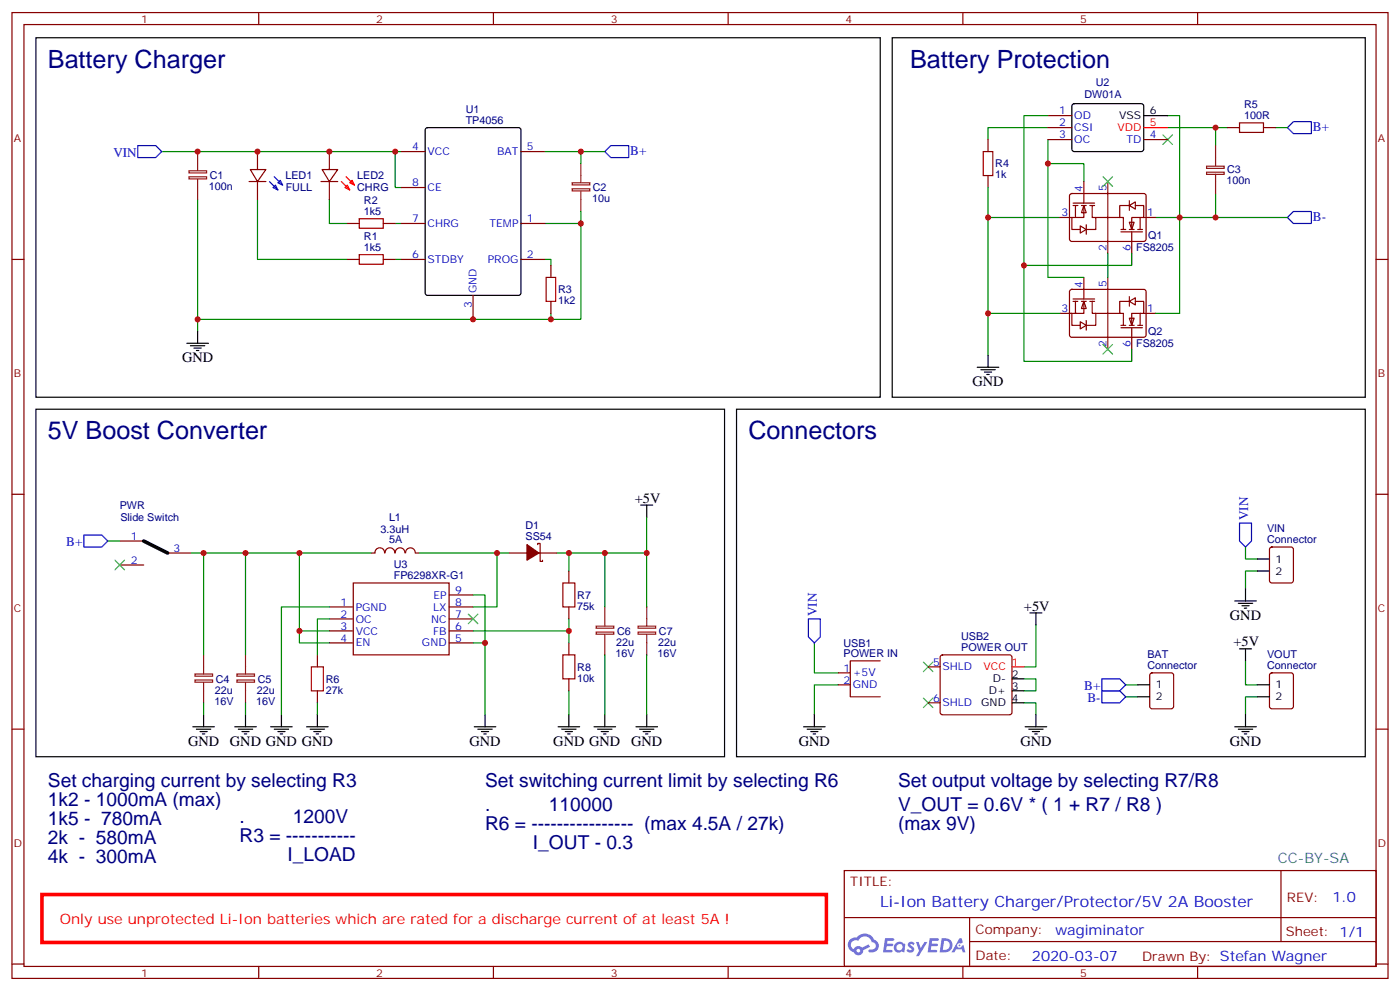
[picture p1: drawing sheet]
<svg xmlns="http://www.w3.org/2000/svg" width="412mm" height="292mm" viewBox="0 0 412 292" stroke-linecap="round" stroke-linejoin="round" font-family="sans-serif">
<g fill="none" stroke="#870000" stroke-width=".35">
<path d="M3.5 3.7h405.4v284.3h-405.4zM7.1 7.2h398.2v277.3h-398.2zM76.2 3.7v3.5M145.3 3.7v3.5M214.5 3.7v3.5M283.6 3.7v3.5M352.8 3.7v3.5M3.5 76.4h3.6M405.3 76.4h3.6M3.5 145.5h3.6M405.3 145.5h3.6M3.5 214.7h3.6"/>
<path d="M405.3 214.7h3.6M248.7 256.3h156.6v28.2h-156.6zM377.3 256.3v20.9M248.7 270.1h156.5M285.6 277.2h119.6M285.6 270.1v14.2M3.5 283.8h3.6M76.2 284.5v3.5M145.3 284.5v3.5M214.5 284.5v3.5M283.6 284.5v3.5M352.8 284.5v3.5"/>
<path d="M405.3 283.8h3.6"/>
</g>
<g fill="#5487ff">
<path d="M267.7 277.5a1.22 1.22 0 0 1 1.7 .2l-.4 .6a.47 .47 0 0 0-.3-.4 .47 .47 0 0 0-.5 .2l.1 .2a1.14 1.14 0 0 1 .8 1.8 1.14 1.14 0 0 1-1.9 0l-.2-.2 .5-.6 .7 .5a.29 .29 0 0 0 .3-.3 .29 .29 0 0 0-.2-.3 1.04 1.04 0 0 1-.6-1.7z"/>
<path d="M260.7 276.2h2.4l.3 .2-.2 .5-1.8 .1-.1 .8h1.5l.3 .4-.3 .4h-1.6l-.2 1.1h1.7l.2 .3-.2 .3-2.6 .1z"/>
<path d="M273.8 276.2h2.4l.3 .2-.1 .5-1.8 .1-.2 .8h1.6l.3 .4-.4 .4-1.6-.1-.1 1.1 1.7 .1 .2 .3-.2 .3-2.6 .1z"/>
<path d="M282.6 276.2h.7l.3 1.3-.6 .3a.69 .69 0 0 0-1 .3 .69 .69 0 0 0 .4 .9 .69 .69 0 0 0 .9-.6l.5-.2 .6 2.2h-.8l-.2-.9h-1.8l-.5 .9h-.8z"/>
<path d="M269.8 277.3h.8l.6 1.8 1.1-1.8h.9l-2.6 4.2h-.8l.9-1.5z"/>
<path d="M277.4 276.2l-.6 4.2h1.3a2.11 2.11 0 0 0 2.5-2.1 2.11 2.11 0 0 0-2.5-2.1zM278.1 277a1.39 1.39 0 0 1 1.7 1.4 1.39 1.39 0 0 1-1.8 1.2h-.3z"/>
<path d="M263.7 277.8a1.54 1.54 0 0 0-.1 2.2 1.54 1.54 0 0 0 2.2 .1l.6 .3 .3-2.3-.2-.3h-.4a1.49 1.49 0 0 0-2.4 0zM264 278.8a.94 .94 0 0 1 1.8 0 .94 .94 0 0 1-1.8 0z"/>
<path d="M250.4 276.6a2.18 2.18 0 0 0 1.1 3.7 1.44 1.44 0 0 0 1.6 .9 1.44 1.44 0 0 0 1.2-1.4l2-1.1-.5-.7-1.9 1a1.47 1.47 0 0 0-2.4 .4 1.39 1.39 0 0 1-.7-1.9 1.39 1.39 0 0 1 2-.5 2.12 2.12 0 0 1 2.2-1.3 2.12 2.12 0 0 1 1.9 1.7 1.14 1.14 0 0 1 1.1 1.4 1.14 1.14 0 0 1-1.7 .7 .43 .43 0 0 0-.5 .4 .43 .43 0 0 0 .4 .5 1.98 1.98 0 0 0 2.5-1.2 1.98 1.98 0 0 0-1.2-2.6 3.1 3.1 0 0 0-5.3-.6l-.9 .1zM252.3 279.9a.55 .55 0 0 1 1.1 0 .55 .55 0 0 1-1.1 0z"/>
<circle cx="282.6" cy="278.3" r=".26"/>
</g>
<g fill="none" stroke="#008700" stroke-width=".35">
<path d="M308.7 37.6h-17.7v3.5M344 34h3.5v30h10.6M344 37.6h17.6M358.1 37.6v5.3M375.7 37.6h3.5M47.6 44.6h70.6M58.2 58.7v38.8M75.8 58.7v17.7h26.5M97 58.7v7.1h5.3M116.4 44.6v10.6h1.8M160.5 44.6h17.7M171.1 44.6v3.6"/>
<path d="M308.7 41.1v7.1h10.6v5.2M358.1 57v7h21.1M116.4 76.4h1.8M116.4 65.8h1.8M160.5 65.8h10.6v28.2h-112.9M160.5 76.4h1.8v1.7M171.1 62.3v3.5M312.2 64h-21.2v40.6M340.4 64h7.1M162.3 92.3v1.7M31.7 159.3h3.6M190.5 152.2v10.6h-26.5"/>
<path d="M56.4 162.8h53M60 162.8v30M72.3 162.8v30M88.2 162.8v26.5h8.8M97 178.7h-14.1v31.7M123.5 162.8h22.9v15.9h-7.1M139.3 175.2h3.6v35.2M146.4 162.8h3.5M167.6 162.8v5.3M178.2 162.8v15.9M190.5 162.8v15.9M366.9 161v3.6h3.5"/>
<path d="M370.4 168.1h-3.5v5.3M88.2 185.7h8.8M97 182.2h-3.5v10.6M139.3 189.3h3.6M139.3 185.7h28.3M167.6 182.2v7.1M178.2 192.8v17.6M190.5 192.8v17.6M239.9 189.3v8.8h7M301.6 199.8h3.6v3.6h-3.6M305.2 184v12.3h-3.6M366.9 194.6v7h3.5"/>
<path d="M60 206.9v3.5M72.3 206.9v3.5M93.5 206.9v3.5M167.6 203.4v7M246.9 201.6h-7v8.8M301.6 206.9h3.6v3.5M331.6 205.1h3.5M331.6 201.6h3.5M370.4 205.1h-3.5v5.3"/>
</g>
<g fill="none" stroke="#870000" stroke-width=".35">
<path d="M308.7 37.6h7M308.7 34h7M361.6 37.6h3.5M372.2 37.6h3.5M73.4 53.4h4.9M73.7 49.9h4.6l-2.5 3.5zM75.8 44.6v5.3M75.8 53.4v5.3M94.5 53.4h5M94.9 49.9h4.6l-2.5 3.5zM97 44.6v5.3M97 53.4v5.3"/>
<path d="M118.2 44.6h7M118.2 55.2h7M153.5 44.6h7M291 41.1v3.5M291 51.7v3.5M308.7 41.1h7M336.9 41.1h7.1M102.3 65.8h3.5M102.3 76.4h3.5M112.9 65.8h3.5M112.9 76.4h3.5M118.2 65.8h7"/>
<path d="M118.2 76.4h7M153.5 65.8h7M153.5 76.4h7M162.3 78.1v3.6M139.3 87v7M162.3 88.7v3.6M35.3 159.3h7M35.3 166.3h7M49.4 162.8h7M97 178.7h7.1M104.1 171.6h28.2v21.2h-28.2zM109.4 162.8h1"/>
<path d="M110.5 162.8a1.41 1.41 0 0 1 1.4-1.5 1.41 1.41 0 0 1 1.4 1.5M113.5 162.8a1.41 1.41 0 0 1 1.4-1.5 1.41 1.41 0 0 1 1.4 1.5M116.4 162.8a1.41 1.41 0 0 1 1.4-1.5 1.41 1.41 0 0 1 1.4 1.5M119.5 162.8a1.41 1.41 0 0 1 1.4-1.5 1.41 1.41 0 0 1 1.4 1.5M122.4 162.8h1.1M132.3 178.7h7M132.3 175.2h7M149.9 162.8h5.3M158.4 160.3v-.3h.7v5.3h.7v-.4M158.7 162.8h5.3M167.6 168.1v3.5M167.6 178.7v3.5"/>
<path d="M374.2 161.2l.4-.2h5.7l.6 .5 .1 9.4-.5 .7h-5.9l-.6-.4-.1-9.5zM93.5 192.8v3.5M97 182.2h7.1M97 185.7h7.1M97 189.3h7.1M132.3 182.2h7M132.3 185.7h7M132.3 189.3h7M167.6 189.3v3.5M167.6 199.8v3.6M246.9 198.1h3.6M259.3 194.6h-8.8v10.5h8.8"/>
<path d="M273.4 196.3h3.5M277.2 193l.4-.2h19.8l.5 .2 .2 .5v16.2l-.2 .5-.5 .2h-19.8l-.5-.2-.2-.5v-16.2zM338.9 198.3l.5-.2h5.6l.7 .4v9.5l-.4 .6-5.9 .1-.7-.5v-9.4zM374.2 198.3l.4-.2h5.7l.6 .4 .1 9.5-.5 .6-5.9 .1-.6-.5-.1-9.4zM93.5 203.4v3.5M246.9 201.6h3.6M273.4 206.9h3.5"/>
</g>
<path d="M342.5 39.7l2.9 2.8M345.4 39.7l-2.9 2.8M33.9 164.9l2.8 2.8M36.7 164.9l-2.8 2.8M137.9 180.8l2.9 2.8M140.8 180.8l-2.9 2.8M272 194.9l2.8 2.8M274.8 194.9l-2.8 2.8M272 205.5l2.8 2.8M274.8 205.5l-2.8 2.8" fill="none" stroke="#3c3" stroke-width=".35"/>
<g fill="none" stroke="#000" stroke-width=".35">
<path d="M10.6 11.1h248.7v105.8h-248.7zM262.8 11.1h139.4v105.8h-139.4zM125.5 37.8l.4-.2h26.9l.6 .4 .1 48.3-.5 .6-27.1 .1-.6-.5-.1-48.2zM316 30.7l.4-.2 20.1 .1 .4 .6-.1 13-.6 .4h-20l-.5-.7v-12.7zM336.9 34h7.1M58.2 97.5v3.6M55 101.1h6.4M56.1 101.8h4.2M57.1 102.5h2.2M57.9 103.2h.7M287.9 108.1h6.3M288.9 108.8h4.3"/>
<path d="M290 109.5h2.1M290.7 110.2h.7M291 104.6v3.5M10.6 120.5h202.8v102.3h-202.8zM217 120.5h185.2v102.3h-185.2zM188.7 148.7h3.6M190.5 148.7v3.5M363.7 176.9h6.4M364.8 177.6h4.2M365.8 178.3h2.1M366.5 179h.7M366.9 173.4v3.5"/>
<path d="M370.4 164.6h3.5M370.4 168.1h3.5M298.1 199.8h3.5M303.4 180.4h3.5M305.2 180.4v3.6M365.1 191h3.6M366.9 191v3.6M56.8 214h6.3M57.9 214.7h4.2M58.9 215.4h2.1M59.6 216.1h.7M60 210.4v3.6"/>
<path d="M69.1 214h6.4M70.2 214.7h4.2M71.3 215.4h2.1M72 216.1h.7M72.3 210.4v3.6M79.7 214h6.4M80.8 214.7h4.2M81.8 215.4h2.2M82.5 216.1h.8M82.9 210.4v3.6M90.3 214h6.4M91.4 214.7h4.2"/>
<path d="M92.4 215.4h2.1M93.1 216.1h.7M93.5 210.4v3.6M139.7 214h6.3M140.8 214.7h4.2M141.8 215.4h2.1M142.5 216.1h.7M142.9 210.4v3.6M164.4 214h6.3M165.5 214.7h4.2M166.5 215.4h2.1M167.2 216.1h.7"/>
<path d="M167.6 210.4v3.6M175 214h6.3M176 214.7h4.3M177.1 215.4h2.1M177.8 216.1h.7M178.2 210.4v3.6M187.3 214h6.4M188.4 214.7h4.2M189.4 215.4h2.2M190.1 216.1h.8M190.5 210.4v3.6M236.7 214h6.4"/>
<path d="M237.8 214.7h4.2M238.8 215.4h2.1M239.5 216.1h.7M239.9 210.4v3.6M298.1 203.4h3.5M298.1 206.9h3.5M302 214h6.3M303 214.7h4.3M304.1 215.4h2.1M304.8 216.1h.7M305.2 210.4v3.6M335.1 201.6h3.6"/>
<path d="M335.1 205.1h3.6M363.7 214h6.4M364.8 214.7h4.2M365.8 215.4h2.1M366.5 216.1h.7M366.9 210.4v3.6M370.4 201.6h3.5M370.4 205.1h3.5"/>
</g>
<path d="M336.9 37.6h7.1M100.5 53.4l2.5 2.5M102 52l2.4 2.5M102.3 54.5l.7 1.4-1.4-.7zM103 53.8l.7-.7 .7 1.4zM298.1 196.3h3.5" fill="none" stroke="#f00" stroke-width=".35"/>
<g fill="none" stroke="#00f" stroke-width=".35">
<path d="M379.2 37.6l1.8-1.8h5.3v3.5h-5.3zM40.6 42.9h5.3l1.7 1.7-1.7 1.8h-5.3zM79.4 53.4l2.4 2.5M80.8 52l2.5 2.5M81.1 54.5l.7 1.4-1.4-.7zM81.8 53.8l.7-.7 .8 1.4zM178.2 44.6l1.7-1.7h5.3v3.5h-5.3zM381 62.3h5.3v3.5h-5.3l-1.8-1.8zM24.7 157.5h5.3l1.7 1.8-1.7 1.7h-5.3zM365.1 154h3.6v5.3l-1.8 1.7-1.8-1.7zM238.1 182.2h3.6v5.3l-1.8 1.8-1.8-1.8zM324.6 199.8h5.2l1.8 1.8-1.8 1.8h-5.2z"/>
<path d="M324.6 203.4h5.2l1.8 1.7-1.8 1.8h-5.2z"/>
</g>
<g fill="none" stroke="#8c2424" stroke-width=".35">
<path d="M55.7 52h5.2v.7h-5.2zM55.7 50.3h5.2v.6h-5.2zM58.2 44.6v5.7M58.2 52.7v6M168.6 55.6h5.1v.6h-5.1zM168.6 53.8h5.1v.6h-5.1zM171.1 48.2v5.6M171.1 56.3v6M355.4 48.9h5.2v.7h-5.2zM355.4 50.7h5.2v.6h-5.2zM358.1 42.9v6M358.1 51.3v5.7"/>
<path d="M178.2 178.7v5.6M190.5 178.7v5.6M57.4 198.4h5.2v.7h-5.2zM60 192.8v5.6M69.8 198.4h5.2v.7h-5.2zM72.3 192.8v5.6M175.6 186.1h5.2v.6h-5.2zM175.6 184.3h5.2v.7h-5.2zM178.2 186.8v6M188 186.1h5.1v.6h-5.1zM188 184.3h5.1v.7h-5.1zM190.5 186.8v6"/>
<path d="M57.4 200.2h5.2v.6h-5.2zM60 200.9v6M69.8 200.2h5.2v.6h-5.2zM72.3 200.9v6"/>
</g>
<path d="M365.1 36.2h7.1v2.8h-7.1zM289.6 44.6h2.9v7.1h-2.9zM105.8 64.4h7.1v2.8h-7.1zM105.8 75h7.1v2.8h-7.1zM160.9 81.7h2.8v7h-2.8zM165.8 171.6h3.5v7.1h-3.5zM91.7 196.3h3.5v7.1h-3.5zM165.8 192.8h3.5v7h-3.5z" fill="none" stroke="#a10000" stroke-width=".35"/>
<path d="M42.3 159.3l7.1 3.5" fill="none" stroke="#000" stroke-width="1.1"/>
<path d="M155.2 160.3l3.5 2.5-3.5 2.1z" fill="#870000" stroke="#870000" stroke-width=".35"/>
<g fill="#fff" stroke="#870000" stroke-width=".35">
<path d="M332.7 65.4h1.4l-.7 2.2z"/>
<path d="M332.7 60.5l1.7-1.1v2.2z"/>
</g>
<path d="M332.7 59.1v2.8M326.3 71.1v3.5M330.2 68.3h6.3M330.2 67.6h1.4M332.7 60.5h-2.9v3.5h1.1v3.6M332.7 67.6h1.4M333.4 68.3v6.3M334.4 60.5h2.5v3.5h-3.5v3.6M335.1 67.6h1.4M335.8 64v3.6M336.9 64h3.5" fill="none" stroke="#870000" stroke-width=".35"/>
<g fill="#fff" stroke="#870000" stroke-width=".35">
<path d="M319.3 60.5l.7 2.1h-1.4z"/>
<path d="M318.2 66.5l1.8 1.1-1.8 1z"/>
</g>
<g fill="none" stroke="#870000" stroke-width=".35">
<path d="M315.3 57.2l.4-.2h21.5l.4 .7-.1 13-.6 .4-21.4-.1-.5-.6v-12.7zM316.1 59.8h6.3M319.3 53.4v6.4M326.3 53.4v17.7M312.2 64h3.5M316.1 60.5h1.4M316.8 60.5v3.5M318.6 60.5h1.4M319.3 60.5v3.5h-3.6v3.6h2.5M320 66.1v2.9M321 60.5h1.4M321.7 60.5v3.5h1.1v3.6h-2.8"/>
<path d="M322.8 64h7"/>
</g>
<g fill="#fff" stroke="#870000" stroke-width=".35">
<path d="M332.7 93.7h1.4l-.7 2.1z"/>
<path d="M332.7 88.7l1.7-1v2.1z"/>
</g>
<path d="M326.3 99.3v3.5M330.2 96.5h6.3M330.2 95.8h1.4M332.7 88.7h-2.9v3.6h1.1v3.5M332.7 87.3v2.8M332.7 95.8h1.4M333.4 96.5v6.3M334.4 88.7h2.5v3.6h-3.5v3.5M335.1 95.8h1.4M335.8 92.3v3.5M336.9 92.3h3.5" fill="none" stroke="#870000" stroke-width=".35"/>
<g fill="#fff" stroke="#870000" stroke-width=".35">
<path d="M319.3 88.7l.7 2.1h-1.4z"/>
<path d="M318.2 94.7l1.8 1.1-1.8 1z"/>
</g>
<g fill="none" stroke="#870000" stroke-width=".35">
<path d="M312.2 92.3h3.5M315.3 85.4l.4-.2 21.5 .1 .4 .6-.1 13-.6 .4-21.4-.1-.5-.6v-12.7zM316.1 88h6.3M316.1 88.7h1.4M316.8 88.7v3.6M318.6 88.7h1.4M319.3 88.7v3.6h-3.6v3.5h2.5M319.3 81.7v6.3M320 94.4v2.8M321 88.7h1.4M321.7 88.7v3.6h1.1v3.5h-2.8M322.8 92.3h7"/>
<path d="M326.3 81.7v17.6"/>
</g>
<path d="M308.7 34h-7.1v44.1h31.8v-3.5M291 55.2v8.8M308.7 48.2v33.5h10.6M301.6 78.1v28.3h31.8v-3.6M326.3 74.6v7.1M347.5 64v28.3h-7.1M291 92.3h21.2" fill="none" stroke="#008700" stroke-width=".35"/>
<path d="M324.9 52l2.8 2.9M327.7 52l-2.8 2.9M324.9 101.4l2.8 2.8M327.7 101.4l-2.8 2.8" fill="none" stroke="#3c3" stroke-width=".35"/>
<path d="M12.3 263.3h231.1v14.2h-231.1z" fill="none" stroke="#f00" stroke-width="1.1"/>
<g fill="#c00">
<circle cx="97" cy="44.6" r=".88"/>
<circle cx="75.8" cy="44.6" r=".88"/>
<circle cx="58.2" cy="94" r=".88"/>
<circle cx="58.2" cy="44.6" r=".88"/>
<circle cx="291" cy="92.3" r=".88"/>
<circle cx="358.1" cy="64" r=".88"/>
<circle cx="291" cy="64" r=".88"/>
<circle cx="308.7" cy="48.2" r=".88"/>
<circle cx="347.5" cy="64" r=".88"/>
<circle cx="88.2" cy="162.8" r=".88"/>
<circle cx="167.6" cy="185.7" r=".88"/>
<circle cx="178.2" cy="162.8" r=".88"/>
<circle cx="167.6" cy="162.8" r=".88"/>
<circle cx="142.9" cy="189.3" r=".88"/>
<circle cx="72.3" cy="162.8" r=".88"/>
<circle cx="171.1" cy="65.8" r=".88"/>
<circle cx="358.1" cy="37.6" r=".88"/>
<circle cx="116.4" cy="44.6" r=".88"/>
<circle cx="162.3" cy="94" r=".88"/>
<circle cx="139.3" cy="94" r=".88"/>
<circle cx="171.1" cy="44.6" r=".88"/>
<circle cx="60" cy="162.8" r=".88"/>
<circle cx="146.4" cy="162.8" r=".88"/>
<circle cx="190.5" cy="162.8" r=".88"/>
<circle cx="88.2" cy="185.7" r=".88"/>
<circle cx="301.6" cy="78.1" r=".88"/>
</g>
<g font-size="7.4" fill="#000080">
<text x="14.1" y="19.9">Battery Charger</text>
<text x="268.1" y="19.9">Battery Protection</text>
<text x="14.1" y="129.3">5V Boost Converter</text>
<text x="220.5" y="129.3">Connectors</text>
</g>
<g font-size="5.6" fill="#000080">
<text x="14.1" y="231.6">Set charging current by selecting R3</text>
<text x="142.9" y="231.6">Set switching current limit by selecting R6</text>
<text x="264.6" y="231.6">Set output voltage by selecting R7/R8</text>
<text x="14.1" y="237.2">1k2 - 1000mA (max)</text>
<text x="142.9" y="238.7">.</text>
<text x="161.7" y="238.7">110000</text>
<text x="264.6" y="238.7">V_OUT = 0.6V * ( 1 + R7 / R8 )</text>
<text x="14.1" y="242.9">1k5 - 780mA</text>
<text x="70.6" y="242.2">.</text>
<text x="86.2" y="242.2">1200V</text>
<text x="142.9" y="244.3">R6 = ---------------- (max 4.5A / 27k)</text>
<text x="264.6" y="244.3">(max 9V)</text>
<text x="14.1" y="248.5">2k - 580mA</text>
<text x="70.6" y="247.8">R3 = -----------</text>
<text x="157" y="249.9">I_OUT - 0.3</text>
<text x="14.1" y="254.2">4k - 300mA</text>
<text x="84.7" y="253.5">I_LOAD</text>
</g>
<text font-size="4.6" fill="#00f" x="259.3" y="266.9">Li-Ion Battery Charger/Protector/5V 2A Booster</text>
<g font-size="4.2">
<text x="53.6" y="106.7">GND</text>
<text x="286.5" y="113.8">GND</text>
<text x="187" y="148">+5V</text>
<text x="301.6" y="179.7">+5V</text>
<text x="362.3" y="182.6">GND</text>
<text x="363.4" y="190.3">+5V</text>
<text x="55.4" y="219.6">GND</text>
<text x="67.7" y="219.6">GND GND GND</text>
<text x="138.3" y="219.6">GND</text>
<text x="163" y="219.6">GND GND</text>
<text x="185.9" y="219.6">GND</text>
<text x="235.3" y="219.6">GND</text>
<text x="300.6" y="219.6">GND</text>
<text x="362.3" y="219.6">GND</text>
</g>
<text font-size="4.2" fill="#0099b0" x="376.4" y="254.2">CC-BY-SA</text>
<g font-size="4.2" fill="#00f">
<text x="392.5" y="265.6">1.0</text>
<text x="310.9" y="275.1">wagiminator</text>
<text x="304" y="282.9">2020-03-07</text>
</g>
<text font-size="4.2" fill="#f00" x="17.6" y="272.2">Only use unprotected Li-Ion batteries which are rated for a discharge current of at least 5A !</text>
<g font-size="3.9" fill="#00f">
<text x="386.7" y="38.5">B+</text>
<text x="33.4" y="46.3">VIN</text>
<text x="185.7" y="45.5">B+</text>
<text x="386.7" y="64.9">B-</text>
<text x="367.6" y="153.2" transform="rotate(-90 367.6 153.2)">VIN</text>
<text x="19.5" y="160.8">B+</text>
<text x="240.6" y="181.4" transform="rotate(-90 240.6 181.4)">VIN</text>
<text x="319.4" y="203.2">B+</text>
<text x="320.3" y="206.7">B-</text>
</g>
<g font-size="3.9" fill="#800">
<text x="250.5" y="260.9">TITLE:</text>
<text x="379.1" y="265.6">REV:</text>
<text x="287.4" y="275.1">Company:</text>
<text x="378.7" y="275.7">Sheet: 1/1</text>
<text x="287.4" y="282.8">Date:</text>
<text x="336.4" y="282.8">Drawn By: Stefan Wagner</text>
</g>
<g font-size="3.2" fill="#800">
<text x="41.6" y="6.7">1</text>
<text x="110.8" y="6.7">2</text>
<text x="179.9" y="6.7">3</text>
<text x="249.1" y="6.7">4</text>
<text x="318.2" y="6.7">5</text>
<text x="4.1" y="41.8">A</text>
<text x="405.9" y="41.8">A</text>
<text x="4.1" y="110.9">B</text>
<text x="405.9" y="110.9">B</text>
<text x="4.1" y="180.1">C</text>
<text x="405.9" y="180.1">C</text>
<text x="4.1" y="249.2">D</text>
<text x="405.9" y="249.2">D</text>
<text x="41.6" y="287.5">1</text>
<text x="110.8" y="287.5">2</text>
<text x="179.9" y="287.5">3</text>
<text x="249.1" y="287.5">4</text>
<text x="318.2" y="287.5">5</text>
</g>
<g font-size="3.2" fill="#000080">
<text x="319.5" y="28.8">DW01A</text>
<text x="322.8" y="25.2">U2</text>
<text x="137.2" y="33.3">U1</text>
<text x="366.5" y="35.1">100R</text>
<text x="366.5" y="31.9">R5</text>
<text x="137.2" y="36.5">TP4056</text>
<text x="61.8" y="52.8">C1</text>
<text x="84.1" y="52.8">LED1</text>
<text x="105.2" y="52.8">LED2</text>
<text x="293.2" y="52.5">1k</text>
<text x="293.2" y="49.3">R4</text>
<text x="361.5" y="51.1">C3</text>
<text x="61.6" y="56">100n</text>
<text x="84.2" y="56.3">FULL</text>
<text x="105.2" y="56.3">CHRG</text>
<text x="174.4" y="59.5">10u</text>
<text x="174.6" y="56.4">C2</text>
<text x="361.3" y="54.2">100n</text>
<text x="107.2" y="63.3">1k5</text>
<text x="107.2" y="60.1">R2</text>
<text x="107.2" y="70.7">R1</text>
<text x="338.2" y="70.4">Q1</text>
<text x="107.2" y="73.9">1k5</text>
<text x="334.7" y="74">FS8205</text>
<text x="164.4" y="89.5">1k2</text>
<text x="164.4" y="86.3">R3</text>
<text x="338.2" y="98.7">Q2</text>
<text x="334.7" y="102.2">FS8205</text>
<text x="35.3" y="149.9">PWR</text>
<text x="35.5" y="153.5">Slide Switch</text>
<text x="114.6" y="153.4">L1</text>
<text x="154.8" y="155.7">D1</text>
<text x="112.1" y="156.9">3.3uH</text>
<text x="114.7" y="160">5A</text>
<text x="154.8" y="158.9">SS54</text>
<text x="373.2" y="160">Connector</text>
<text x="373.3" y="156.8">VIN</text>
<text x="116" y="167.2">U3</text>
<text x="116" y="170.4">FP6298XR-G1</text>
<text x="170" y="179.5">75k</text>
<text x="170" y="176.3">R7</text>
<text x="181.5" y="190.1">22u</text>
<text x="181.8" y="186.9">C6</text>
<text x="193.8" y="190.1">22u</text>
<text x="194.1" y="186.9">C7</text>
<text x="248.5" y="190.4">USB1</text>
<text x="283.1" y="191.7">POWER OUT</text>
<text x="283.1" y="188.5">USB2</text>
<text x="170" y="197.5">R8</text>
<text x="181.3" y="193.5">16V</text>
<text x="193.7" y="193.5">16V</text>
<text x="248.5" y="193.5">POWER IN</text>
<text x="338" y="197">Connector</text>
<text x="338" y="193.9">BAT</text>
<text x="373.2" y="197">Connector</text>
<text x="373.3" y="193.8">VOUT</text>
<text x="63.6" y="201">C4</text>
<text x="75.9" y="201">C5</text>
<text x="96" y="201">R6</text>
<text x="170" y="200.7">10k</text>
<text x="63.1" y="207.6">16V</text>
<text x="63.3" y="204.2">22u</text>
<text x="75.5" y="207.6">16V</text>
<text x="75.7" y="204.2">22u</text>
<text x="96" y="204.2">27k</text>
</g>
<g font-size="3.2" fill="#00f">
<text x="312" y="33.7">1</text>
<text x="316.4" y="35.1">OD</text>
<text x="312" y="37.2">2</text>
<text x="312" y="40.7">3</text>
<text x="316.4" y="38.6">CSI</text>
<text x="338.7" y="40.7">4</text>
<text x="121.5" y="44.3">4</text>
<text x="125.9" y="45.7">VCC</text>
<text x="146.5" y="45.7">BAT</text>
<text x="155.2" y="44.3">5</text>
<text x="316.4" y="42.2">OC</text>
<text x="331.8" y="42.2">TD</text>
<text x="121.5" y="54.9">8</text>
<text x="125.9" y="56.3">CE</text>
<text x="318.9" y="56.6" transform="rotate(-90 318.9 56.6)">4</text>
<text x="326" y="56.3" transform="rotate(-90 326 56.3)">5</text>
<text x="121.5" y="65.4">7</text>
<text x="155.2" y="65.4">1</text>
<text x="312.7" y="63.7">3</text>
<text x="338" y="63.7">1</text>
<text x="125.9" y="66.9">CHRG</text>
<text x="144.2" y="66.9">TEMP</text>
<text x="121.5" y="76">6</text>
<text x="125.9" y="77.4">STDBY</text>
<text x="143.7" y="77.4">PROG</text>
<text x="155.2" y="76">2</text>
<text x="326" y="73.8" transform="rotate(-90 326 73.8)">2</text>
<text x="333" y="73.8" transform="rotate(-90 333 73.8)">6</text>
<text x="140.4" y="86.3" transform="rotate(-90 140.4 86.3)">GND</text>
<text x="318.9" y="84.8" transform="rotate(-90 318.9 84.8)">4</text>
<text x="326" y="84.5" transform="rotate(-90 326 84.5)">5</text>
<text x="139" y="90.7" transform="rotate(-90 139 90.7)">3</text>
<text x="312.7" y="91.9">3</text>
<text x="338" y="91.9">1</text>
<text x="326" y="102" transform="rotate(-90 326 102)">2</text>
<text x="333" y="102" transform="rotate(-90 333 102)">6</text>
<text x="38.6" y="158.9">1</text>
<text x="38.6" y="166">2</text>
<text x="51.2" y="162.5">3</text>
<text x="100.3" y="178.3">1</text>
<text x="104.8" y="179.7">PGND</text>
<text x="127.6" y="179.7">LX</text>
<text x="127.7" y="176.2">EP</text>
<text x="134.1" y="178.3">8</text>
<text x="134.1" y="174.8">9</text>
<text x="100.3" y="181.9">2</text>
<text x="100.3" y="185.4">3</text>
<text x="104.8" y="183.3">OC</text>
<text x="127" y="183.3">NC</text>
<text x="134.1" y="185.4">6</text>
<text x="134.1" y="181.9">7</text>
<text x="100.3" y="188.9">4</text>
<text x="104.8" y="186.8">VCC</text>
<text x="104.8" y="190.3">EN</text>
<text x="124.3" y="190.3">GND</text>
<text x="127.6" y="186.8">FB</text>
<text x="134.1" y="188.9">5</text>
<text x="248.5" y="197.7">1</text>
<text x="274.9" y="196">5</text>
<text x="277.6" y="197.4">SHLD</text>
<text x="248.5" y="201.3">2</text>
<text x="251.2" y="199.1">+5V</text>
<text x="251.2" y="202.7">GND</text>
<text x="274.9" y="206.6">6</text>
<text x="277.6" y="208">SHLD</text>
</g>
<g font-size="3.2">
<text x="329.7" y="35.1">VSS</text>
<text x="338.7" y="33.7">6</text>
<text x="375.7" y="165.6">1</text>
<text x="375.7" y="169.2">2</text>
<text x="292.4" y="200.9">D-</text>
<text x="298.1" y="199.5">2</text>
<text x="298.1" y="203">3</text>
<text x="340.4" y="202.7">1</text>
<text x="375.7" y="202.7">1</text>
<text x="289.1" y="208">GND</text>
<text x="291.3" y="204.4">D+</text>
<text x="298.1" y="206.6">4</text>
<text x="340.4" y="206.2">2</text>
<text x="375.7" y="206.2">2</text>
</g>
<g font-size="3.2" fill="#f00">
<text x="329.1" y="38.6">VDD</text>
<text x="338.7" y="37.2">5</text>
<text x="289.7" y="197.4">VCC</text>
<text x="298.1" y="196">1</text>
</g>
</svg>
